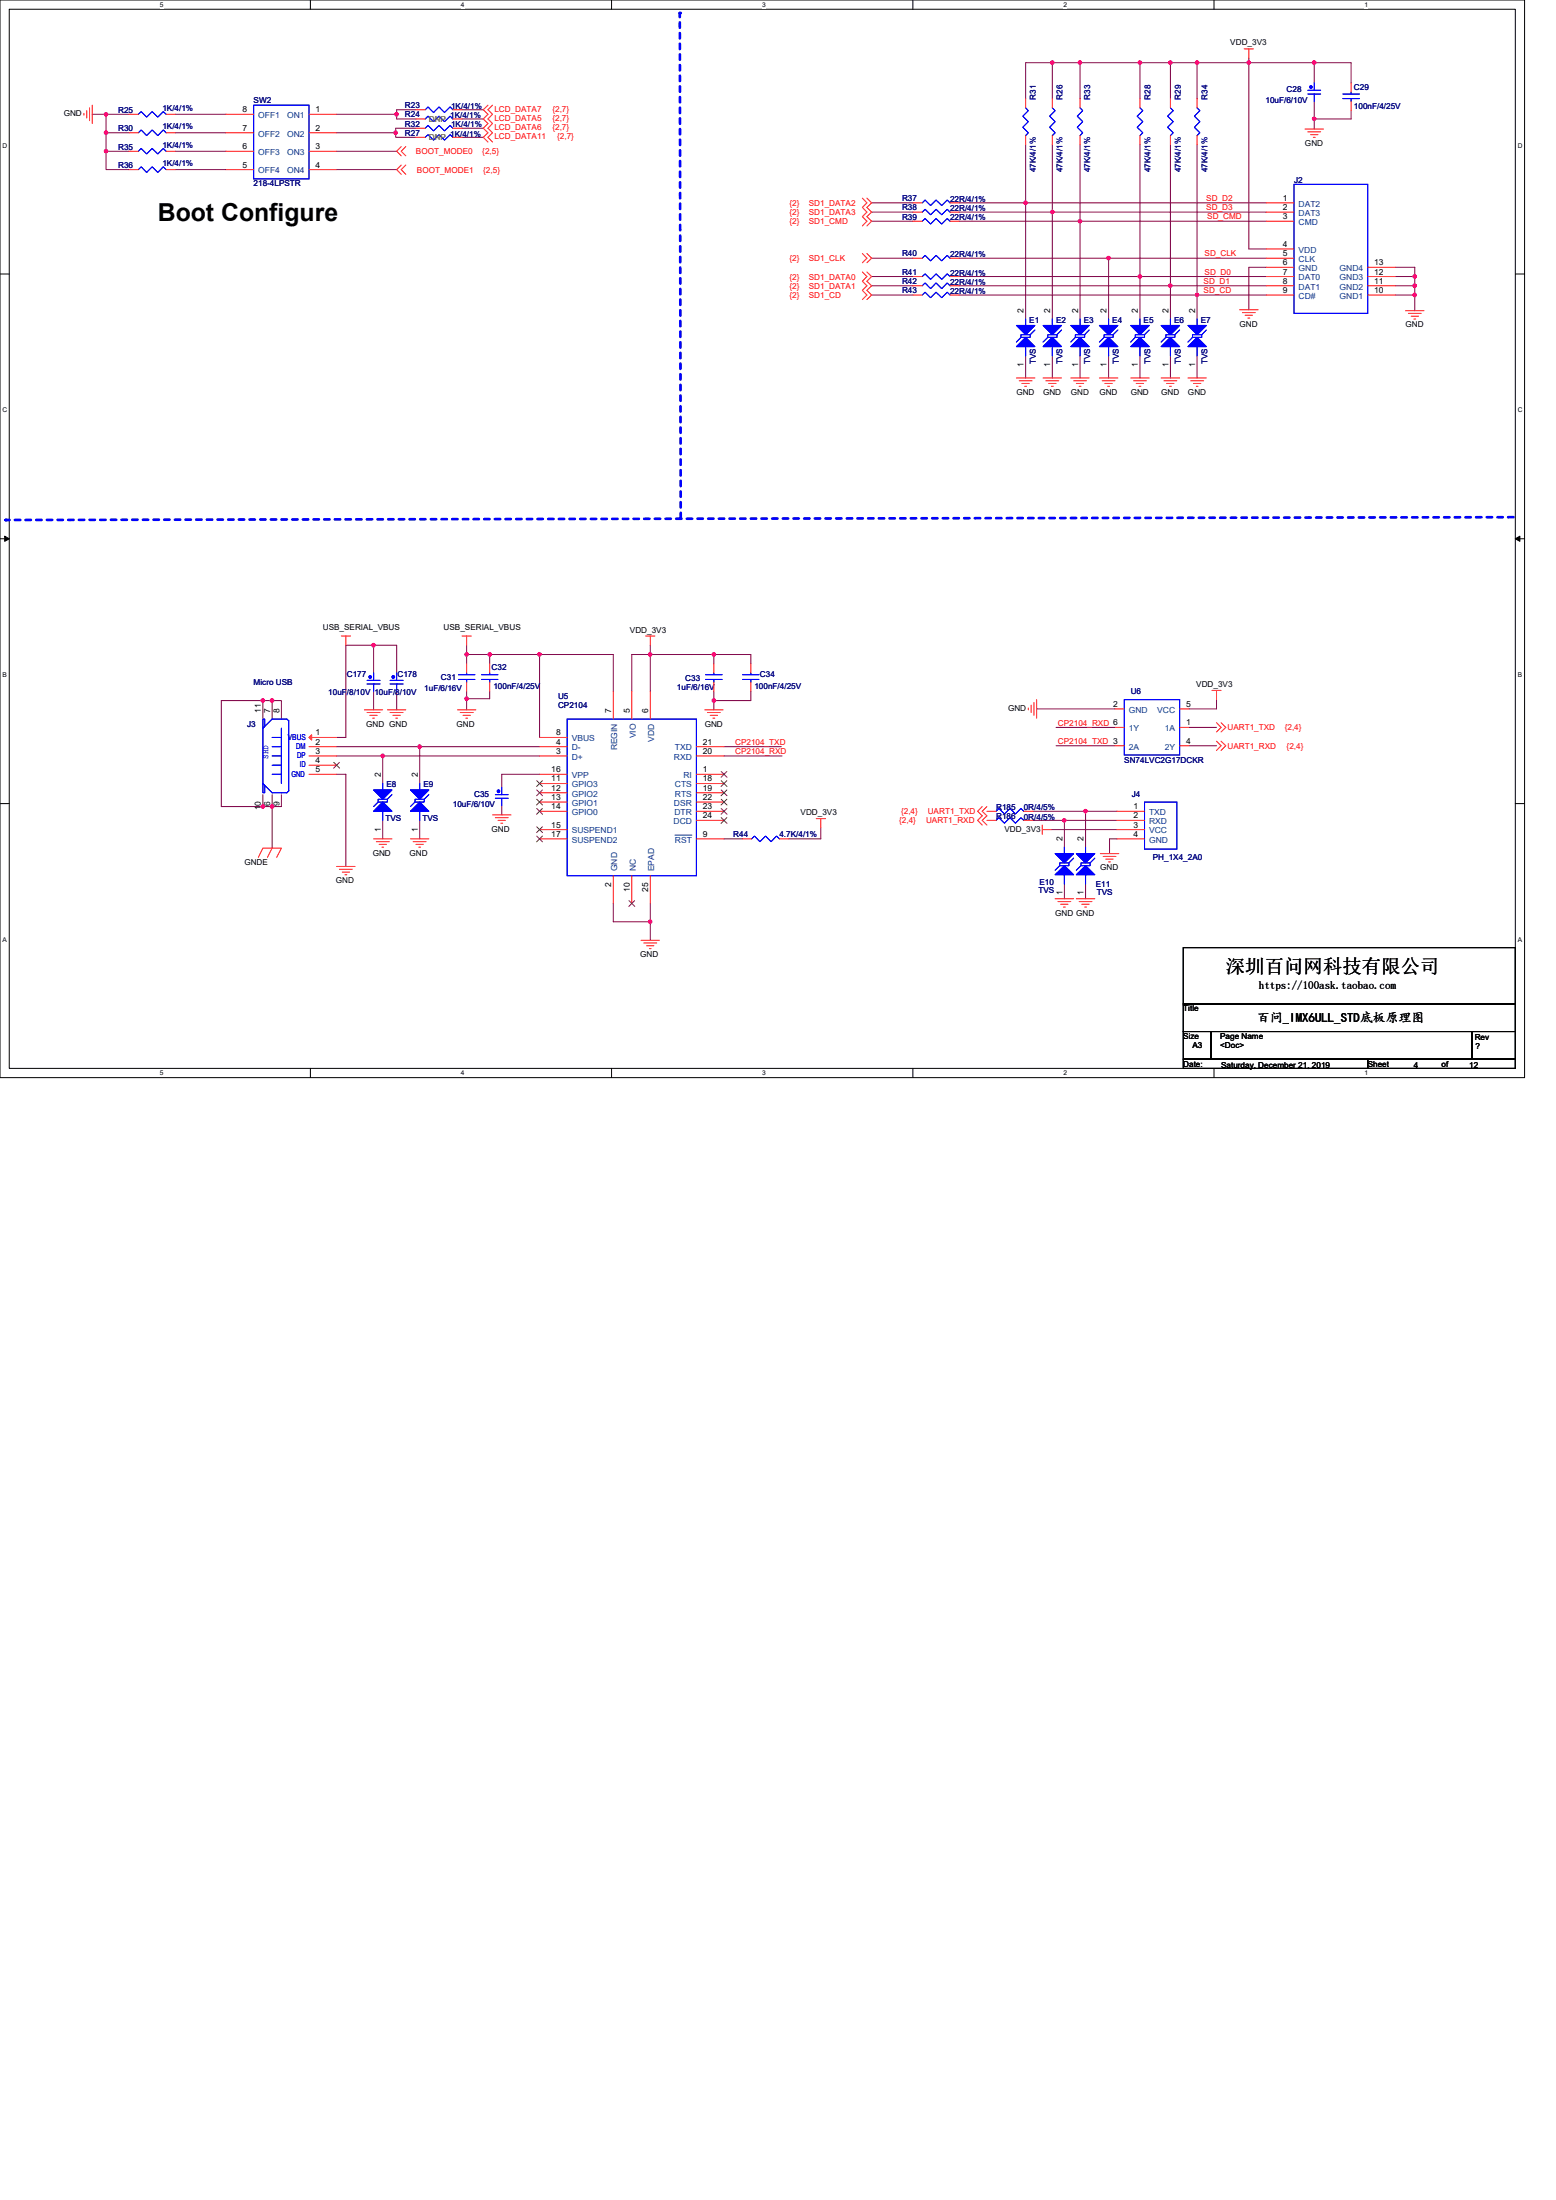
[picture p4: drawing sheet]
<svg xmlns="http://www.w3.org/2000/svg" width="210mm" height="297mm" viewBox="0 0 210 297" stroke-linecap="round" stroke-linejoin="round" font-family="sans-serif">
<path d="M0 0h205.7v145.5h-205.7zM1.2 1.2h203.3v143.1h-203.3z" fill="none" stroke="#000" stroke-width=".13"/>
<g fill="#fff">
<path d="M21.6 .1h.5v1h-.5z"/>
<path d="M21.6 144.4h.5v1h-.5z"/>
</g>
<path d="M41.9 0v1.2M41.9 144.3v1.2" fill="none" stroke="#000" stroke-width=".13"/>
<g fill="#fff">
<path d="M62.2 .1h.5v1h-.5z"/>
<path d="M62.2 144.4h.5v1h-.5z"/>
</g>
<path d="M82.5 0v1.2M82.5 144.3v1.2" fill="none" stroke="#000" stroke-width=".13"/>
<g fill="#fff">
<path d="M102.8 .1h.5v1h-.5z"/>
<path d="M102.8 144.4h.5v1h-.5z"/>
</g>
<path d="M123.2 0v1.2M123.2 144.3v1.2" fill="none" stroke="#000" stroke-width=".13"/>
<g fill="#fff">
<path d="M143.5 .1h.5v1h-.5z"/>
<path d="M143.5 144.4h.5v1h-.5z"/>
</g>
<path d="M163.8 0v1.2M163.8 144.3v1.2" fill="none" stroke="#000" stroke-width=".13"/>
<g fill="#fff">
<path d="M184.1 .1h.5v1h-.5z"/>
<path d="M184.1 144.4h.5v1h-.5z"/>
<path d="M.3 19.1h.7v1h-.7z"/>
<path d="M204.8 19.1h.6v1h-.6z"/>
<path d="M.3 54.9h.7v1h-.7z"/>
<path d="M204.8 54.9h.6v1h-.6z"/>
</g>
<path d="M0 37h1.2M204.5 37h1.2" fill="none" stroke="#000" stroke-width=".13"/>
<g fill="#fff">
<path d="M.3 90.6h.6v1h-.6z"/>
<path d="M204.8 90.6h.6v1h-.6z"/>
</g>
<path d="M0 72.7h1.2M204.5 72.7h1.2" fill="none" stroke="#000" stroke-width=".13"/>
<path d="M.6 72.4l.6 .3-.6 .4zM204.5 72.7l.6-.3v.7z" fill="#000" stroke="#000" stroke-width=".13"/>
<g fill="#fff">
<path d="M.3 126.4h.6v1h-.6z"/>
<path d="M204.8 126.4h.6v1h-.6z"/>
</g>
<path d="M0 108.5h1.2M204.5 108.5h1.2M159.7 128h44.8v7.6h-44.8zM159.7 135.6h44.8v3.7h-44.8zM159.7 139.3h3.7v3.7h-3.7zM163.4 139.3h35.2v3.7h-35.2zM198.6 139.3h5.9v3.7h-5.9zM159.7 143h24.9v1.3h-24.9zM184.6 143h19.9v1.3h-19.9z" fill="none" stroke="#000" stroke-width=".13"/>
<path d="M91.7 1.8h.1M.7 70.2h.1M91.9 70l-.2-68.2M204.2 69.8l-203.5 .4" fill="none" stroke="#00f" stroke-width=".36" stroke-dasharray=".7 .7"/>
<g fill="none" stroke="#800040" stroke-width=".13">
<path d="M12.4 15.4h1.9v2.5h3.1M14.3 17.9v2.5h3.1M14.3 15.4h3.1M23.6 15.4h6.9M23.6 17.9h6.9M45.4 17.9h8M45.4 15.4h8.1M53.4 17.9v.6h2.7M53.5 15.4v.7h2.6M56.1 14.8h-2.6v.6M56.1 17.3h-2.7v.6M62.4 14.8h2.8"/>
<path d="M62.4 16.1h2.8M62.4 17.3h2.8M62.4 18.5h2.8M138.4 19.5v7.9M142 8.5h3.8M142 8.5h-3.6v4.8M142 8.5v4.8M142 19.5v9.1M145.8 8.5h8M145.8 8.5v4.8M145.8 19.5v10.4M153.8 19.5v17.8"/>
<path d="M153.8 8.5v4.8M153.8 8.5h4.1M157.9 19.5v19.1M157.9 8.5v4.8M157.9 8.5h3.6M161.5 8.5h7M161.5 19.5v20.3h9.4M161.5 8.5v4.8M168.5 8.5v25.1h2.4M168.5 7.9v.6M168.5 8.5h8.9M177.4 8.5h4.9v2.7"/>
<path d="M177.4 8.5v2.7M177.4 13.7v2.4M177.4 16.1v1.3M182.3 14.9v1.2h-4.9M14.3 20.4v2.5h3.1M23.6 20.4h6.9M23.6 22.9h6.9M45.4 20.4h8.1M45.4 22.9h8.1M117.6 27.4h5.6M117.6 28.6h5.6M117.6 29.9h5.6"/>
<path d="M117.6 37.3h5.6M117.6 39.8h5.6M117.6 38.6h5.6M117.6 34.9h5.6M129.4 38.6h28.5M129.4 29.9h16.4M129.4 28.6h12.6M129.4 34.9h20.2M129.4 37.3h24.4M129.4 39.8h32.1v3.3M129.4 27.4h9M138.4 27.4v15.7"/>
<path d="M138.4 27.4h32.5M142 28.6h28.9M142 28.6v14.5M145.8 29.9h25.1M145.8 29.9v13.2M149.6 34.9h21.3M149.6 34.9v8.2M153.8 37.3h17.1M153.8 37.3v5.8M157.9 38.6h13M157.9 38.6v4.5M170.9 36.1h-2.4v5.7"/>
<path d="M188.3 36.1h2.6v1.2M188.3 37.3h2.6M188.3 38.6h2.6M188.3 39.8h2.6M190.9 37.3v1.3M190.9 38.6v1.2M190.9 39.8v2.2M138.4 48v3M142 48v3M145.8 48v3M149.6 48v3M153.8 48v3"/>
<path d="M157.9 48v3M161.5 48v3M35.5 94.6h-5.6v14.3h5.6M35.5 94.6v2.5M35.5 94.6h1.2M36.7 94.6v2.5M36.7 94.6h1.3v2.5M50.4 87.1h-3.7v12.5h-1.3M50.4 93.3v2.5M50.4 87.1v3.8M50.4 87.1h3.1v3.8M53.5 93.3v2.5"/>
<path d="M63 88.4h3.1M63 87.1v1.3M63 88.4v1.2M63 93.3v1M63 94.3v1.5M66.1 88.4h6.7M66.1 88.4v1.2M66.1 93.3v1h-3.1M72.8 88.4v11.2M72.8 88.4h10v4.9M87.8 88.4v4.9M87.8 88.4h-2.5v4.9"/>
<path d="M87.8 87.1v1.3M87.8 88.4h8.5M96.3 93.3v1.3M96.3 94.6v1.2M96.3 88.4v1.2M96.3 88.4h5v1.2M101.3 93.3v1.3h-5M139.9 95.7h10.6M142.5 98.2h8M160.4 98.2h3.8M164.2 94.5v1.2h-3.8M35.5 108.9h1.2"/>
<path d="M35.5 107.3v1.6M36.7 108.9v5.6M36.7 107.3v1.6M38 107.3v1.6h-1.3M45.4 104.5h1.3v12.5M45.4 102.1h6.2M45.4 100.8h11.2M51.6 110.8v2.5M51.6 102.1v3.7M51.6 102.1h21.2M56.6 100.8h16.2M56.6 110.8v2.5"/>
<path d="M56.6 100.8v5M67.7 108.8v1.2M72.8 104.5h-5.1v1.8M97.7 113.3h2.5M97.7 100.8h7.7M97.7 102.1h7.8M110.8 111.8v1.5h-4.4M139.4 110.8h4.2M139.4 109.5h7.1M141.9 112h8.8M142.5 100.7h8M143.6 110.8v3.6"/>
<path d="M143.6 119.4v1.9M143.6 110.8h7.1M146.5 109.5v4.9M146.5 119.4v1.9M146.5 109.5h4.2M150.7 113.3h-1v2M160.4 100.7h3.8M82.8 122v2.5h5M87.8 122v2.5M87.8 124.5v2.5"/>
</g>
<g fill="#f0f" stroke="#f0f" stroke-width=".13">
<circle cx="36.7" cy="108.9" r=".24"/>
<circle cx="36.7" cy="94.6" r=".24"/>
<circle cx="35.5" cy="94.6" r=".24"/>
<circle cx="35.5" cy="108.9" r=".24"/>
<circle cx="87.7" cy="88.4" r=".24"/>
<circle cx="96.3" cy="88.4" r=".24"/>
<circle cx="51.6" cy="102" r=".24"/>
<circle cx="66.1" cy="88.4" r=".24"/>
<circle cx="63" cy="88.4" r=".24"/>
<circle cx="72.8" cy="88.4" r=".24"/>
<circle cx="56.6" cy="100.8" r=".24"/>
<circle cx="53.4" cy="17.9" r=".24"/>
<circle cx="14.3" cy="15.4" r=".23"/>
<circle cx="14.3" cy="20.4" r=".23"/>
<circle cx="14.3" cy="17.9" r=".24"/>
<circle cx="190.9" cy="38.6" r=".24"/>
<circle cx="190.9" cy="37.3" r=".24"/>
<circle cx="190.9" cy="39.8" r=".24"/>
<circle cx="53.5" cy="15.4" r=".23"/>
<circle cx="87.7" cy="124.4" r=".24"/>
<circle cx="142" cy="8.5" r=".24"/>
<circle cx="145.7" cy="8.5" r=".24"/>
<circle cx="157.9" cy="8.5" r=".24"/>
<circle cx="153.8" cy="8.5" r=".24"/>
<circle cx="138.4" cy="27.4" r=".24"/>
<circle cx="142" cy="28.6" r=".23"/>
<circle cx="145.7" cy="29.9" r=".23"/>
<circle cx="149.6" cy="34.8" r=".24"/>
<circle cx="153.8" cy="37.3" r=".24"/>
<circle cx="157.9" cy="38.6" r=".24"/>
<circle cx="96.3" cy="94.6" r=".24"/>
<circle cx="63" cy="94.3" r=".24"/>
<circle cx="143.6" cy="110.8" r=".23"/>
<circle cx="146.5" cy="109.5" r=".24"/>
<circle cx="161.5" cy="39.8" r=".24"/>
<circle cx="161.5" cy="8.5" r=".24"/>
<circle cx="168.5" cy="8.5" r=".24"/>
<circle cx="177.3" cy="8.5" r=".24"/>
<circle cx="177.3" cy="16.1" r=".24"/>
<circle cx="50.4" cy="87.1" r=".24"/>
</g>
<g fill="none" stroke="#f00" stroke-width=".13">
<path d="M11.3 15.3v.3M11.7 14.9v1M12.1 14.6v1.7M12.4 14.2v2.5M17.4 15.4h1.3M17.4 17.9h1.3M22.4 15.4h1.2M22.4 17.9h1.2M30.5 15.4h3.7M30.5 17.9h3.7M41.7 15.4h3.7M41.7 17.9h3.7"/>
<path d="M54.1 19.8l-.6 .6 .6 .6M54.8 19.8l-.7 .6 .7 .6M56.1 14.8h1.3M56.1 16.1h1.3M56.1 18.5h1.3M56.1 17.3h1.3M61.1 14.8h1.3M61.1 16.1h1.3M61.1 18.5h1.3M61.1 17.3h1.3M65.8 14.2l-.6 .6 .6 .6-.6 .7 .6 .6-.6 .6 .6 .6-.6 .6 .6 .7M66.5 14.2l-.7 .6 .7 .6-.7 .7 .7 .6-.7 .6 .7 .6-.7 .6 .7 .7"/>
<path d="M138.4 13.3v1.3M138.4 18.3v1.2M142 13.3v1.3M142 18.3v1.2M145.8 13.3v1.3M145.8 18.3v1.2M153.8 13.3v1.3M153.8 18.3v1.2M157.9 13.3v1.3M157.9 18.3v1.2M161.5 13.3v1.3M161.5 18.3v1.2"/>
<path d="M167.9 6.6h1.2M168.5 6.6v1.3M176.1 17.4h2.5M176.5 17.8h1.7M176.9 18.2h1M177.2 18.5h.3M177.4 11.2h.1M177.4 13.7h.1M182.3 11.2v1.2M182.3 13.7v1.2M17.4 20.4h1.3M17.4 22.9h1.3"/>
<path d="M22.4 20.4h1.2M22.4 22.9h1.2M30.5 20.4h3.7M30.5 22.9h3.7M41.7 20.4h3.7M41.7 22.9h3.7M54.1 22.3l-.6 .6 .6 .6M54.8 22.3l-.7 .6 .7 .6M116.4 36.7l.6 .6-.6 .7 .6 .6-.6 .6 .6 .6-.6 .6M116.4 34.2l.6 .7-.6 .6M116.4 26.8l.6 .6-.6 .6 .6 .6-.6 .7 .6 .6-.6 .6M117 36.7l.6 .6-.6 .7 .6 .6-.6 .6 .6 .6-.6 .6"/>
<path d="M117 34.2l.6 .7-.6 .6M117 26.8l.6 .6-.6 .6 .6 .6-.6 .7 .6 .6-.6 .6M123.2 27.4h1.3M123.2 28.6h1.3M123.2 39.8h1.3M123.2 34.9h1.3M123.2 29.9h1.3M123.2 38.6h1.3M123.2 37.3h1.3M128.2 27.4h1.2M128.2 28.6h1.2M128.2 39.8h1.2"/>
<path d="M128.2 34.9h1.2M128.2 29.9h1.2M128.2 38.6h1.2M128.2 37.3h1.2M170.9 28.6h3.7M170.9 29.9h3.7M170.9 33.6h3.7M170.9 34.9h3.7M170.9 36.1h3.7M170.9 37.3h3.7M170.9 38.6h3.7M170.9 27.4h3.7"/>
<path d="M170.9 39.8h3.7M184.6 39.8h3.7M184.6 38.6h3.7M184.6 37.3h3.7M184.6 36.1h3.7M137.2 51h2.5M137.5 51.4h1.8M137.9 51.8h1M138.3 52.2h.2M138.4 48h.1M138.4 43.1h.1M140.8 51h2.5"/>
<path d="M141.1 51.4h1.8M141.5 51.8h1M141.9 52.2h.2M142 48h.1M142 43.1h.1M144.5 51h2.5M144.9 51.4h1.7M145.2 51.8h1M145.6 52.2h.3M145.8 48h.1M145.8 43.1h.1M148.4 51h2.5"/>
<path d="M148.7 51.4h1.8M149.1 51.8h1M149.5 52.2h.2M149.6 48h.1M149.6 43.1h.1M152.6 51h2.5M153 51.4h1.7M153.3 51.8h1M153.7 52.2h.3M153.8 48h.1M153.8 43.1h.1M156.7 51h2.5"/>
<path d="M157.1 51.4h1.7M157.4 51.8h1M157.8 52.2h.3M157.9 48h.1M157.9 43.1h.1M160.3 51h2.5M160.7 51.4h1.7M161.1 51.8h1M161.4 52.2h.3M161.5 48h.1M161.5 43.1h.1M167.3 41.8h2.5"/>
<path d="M167.7 42.2h1.7M168 42.6h1M168.4 42.9h.3M189.7 42h2.5M190.1 42.3h1.7M190.4 42.7h1M190.8 43.1h.3M35.5 97.1h.1M36.7 97.1h.1M38 97.1h.1M41.7 99.6h3.7M46.1 85.9h1.2"/>
<path d="M46.7 85.9v1.2M49.2 95.8h2.4M49.5 96.2h1.8M49.9 96.6h1M50.3 97h.2M50.4 90.9h.1M50.4 93.3h.1M52.3 95.8h2.5M52.6 96.2h1.8M53 96.6h1M53.4 97h.2M53.5 90.9h.1"/>
<path d="M53.5 93.3h.1M61.7 95.8h2.5M62.1 96.2h1.8M62.4 85.9h1.2M62.5 96.6h1M62.9 97h.2M63 85.9v1.2M63 89.6v1.3M63 92.1v1.2M66.1 89.6v1.3M66.1 92.1v1.2M72.8 99.6h3.7"/>
<path d="M82.8 93.3v3.8M85.3 93.3v3.8M87.1 85.9h1.3M87.8 85.9v1.2M87.8 93.3v3.8M95.1 95.8h2.5M95.5 96.2h1.7M95.8 96.6h1M96.2 97h.3M96.3 89.6v1.3M96.3 92.1v1.2M101.3 89.6v1.3"/>
<path d="M101.3 92.1v1.2M138.8 95.6v.2M139.1 95.2v1M139.5 94.8v1.8M139.9 94.5v2.5M150.5 95.7h1.2M150.5 98.2h1.2M159.2 98.2h1.2M159.2 95.7h1.2M163.6 93.2h1.2M164.2 93.2v1.3M164.2 97.6l.6 .6-.6 .6"/>
<path d="M164.8 97.6l.6 .6-.6 .6M34.9 115.8l.6-1.3h2.5l-.7 1.3M35.5 107.3h.1M36.7 107.3h.1M36.7 114.5l-.6 1.3M38 107.3h.1M41.7 100.8h3.7M41.7 102.1h3.7M41.7 103.3h3.7M41.7 104.5h3.7M45.4 117h2.5M45.8 117.4h1.7"/>
<path d="M46.2 117.8h1M46.5 118.1h.3M50.4 113.3h2.5M50.8 113.6h1.7M51.2 114h1M51.5 114.4h.3M51.6 110.8h.1M51.6 105.8h.1M55.4 113.3h2.5M55.8 113.6h1.7M56.1 114h1M56.5 114.4h.2"/>
<path d="M56.6 110.8h.1M56.6 105.8h.1M66.5 110h2.5M66.8 110.4h1.8M67.2 110.8h1M67.6 111.1h.2M67.7 106.3h.1M67.7 108.8h.1M72.8 102.1h3.7M72.8 100.8h3.7M72.8 105.8h3.7M72.8 107h3.7"/>
<path d="M72.8 108.3h3.7M72.8 109.5h3.7M72.8 112h3.7M72.8 104.5h3.7M72.8 113.3h3.7M82.8 118.2v3.8M85.3 118.2v3.8M87.8 118.2v3.8M94 104.5h3.7M94 113.3h3.7M94 105.8h3.7M94 107h3.7"/>
<path d="M94 102.1h3.7M94 100.8h3.7M94 108.3h3.7M94 109.5h3.7M94 110.8h3.7M100.2 113.3h1.2M105.2 113.3h1.2M110.2 110.5h1.2M110.8 110.5v1.3M132.5 108.9l-.6 .6 .6 .7-.6 .6 .6 .6M133.2 109.5h1.2M133.2 110.8h1.2"/>
<path d="M133.2 108.9l-.7 .6 .7 .7-.7 .6 .7 .6M138.2 109.5h1.2M138.2 110.8h1.2M140.7 112h1.2M140.7 111.4v1.2M143.6 119.4h.1M143.6 114.4h.1M146.5 119.4h.1M146.5 114.4h.1M148.5 115.3h2.5M148.9 115.6h1.7M149.2 116h1"/>
<path d="M149.6 116.4h.3M150.5 100.7h1.2M150.7 113.3h3.8M150.7 109.5h3.8M150.7 110.8h3.8M150.7 112h3.8M159.2 100.7h1.2M164.2 100.1l.6 .6-.6 .6M164.8 100.1l.6 .6-.6 .6M86.5 127h2.5M86.9 127.3h1.7M87.2 127.7h1"/>
<path d="M87.6 128.1h.3M142.4 121.3h2.5M142.8 121.7h1.7M143.1 122.1h1M143.5 122.5h.3M145.2 121.3h2.5M145.6 121.7h1.8M146 122.1h1M146.4 122.5h.2"/>
</g>
<g fill="none" stroke="#00f" stroke-width=".13">
<path d="M18.7 15.4l.3-.3 .8 .7 .7-.7 .8 .7 .7-.7 .4 .3M18.7 17.9l.3-.4 .8 .8 .7-.8 .8 .8 .7-.8 .4 .4M34.2 14.2h7.5v10h-7.5zM57.4 14.8l.4-.4 .7 .8 .7-.8 .8 .8 .7-.8 .4 .4M57.4 16.1l.4-.4 .7 .7 .7-.7 .8 .7 .7-.7 .4 .4M57.4 18.5l.4-.3 .7 .7 .7-.7 .8 .7 .7-.7 .4 .3M57.4 17.3l.4-.4 .7 .8 .7-.8 .8 .8 .7-.8 .4 .4M138.4 14.6l.4 .3-.8 .8 .8 .7-.8 .8 .8 .7-.4 .4M142 14.6l.4 .3-.8 .8 .8 .7-.8 .8 .8 .7-.4 .4M145.8 14.6l.3 .3-.7 .8 .7 .7-.7 .8 .7 .7-.3 .4M153.8 14.6l.4 .3-.7 .8 .7 .7-.7 .8 .7 .7-.4 .4M157.9 14.6l.4 .3-.7 .8 .7 .7-.7 .8 .7 .7-.4 .4"/>
<path d="M161.5 14.6l.4 .3-.7 .8 .7 .7-.7 .8 .7 .7-.4 .4M176.5 12.7h1.7M176.5 12.2h1.7M177.4 11.2v1M177.4 12.7v1M181.2 13.3h2.3M181.2 12.7h2.3M182.3 12.4v.3M182.3 13.3v.4M18.7 20.4l.3-.4 .8 .8 .7-.8 .8 .8 .7-.8 .4 .4M18.7 22.9l.3-.4 .8 .8 .7-.8 .8 .8 .7-.8 .4 .4M124.5 27.4l.3-.4 .8 .7 .7-.7 .8 .7 .7-.7 .4 .4"/>
<path d="M124.5 28.6l.3-.3 .8 .7 .7-.7 .8 .7 .7-.7 .4 .3M124.5 39.8l.3-.3 .8 .7 .7-.7 .8 .7 .7-.7 .4 .3M124.5 34.9l.3-.4 .8 .7 .7-.7 .8 .7 .7-.7 .4 .4M124.5 29.9l.3-.4 .8 .7 .7-.7 .8 .7 .7-.7 .4 .4M124.5 38.6l.3-.4 .8 .8 .7-.8 .8 .8 .7-.8 .4 .4M124.5 37.3l.3-.3 .8 .7 .7-.7 .8 .7 .7-.7 .4 .3M174.6 24.9h10v17.4h-10zM138.4 46.8v1.2M138.4 43.1v.8M139 45.2h-1.2v.4M139.7 44.6l-.7 .6v.4h-1.2l-.6 .6M142 46.8v1.2"/>
<path d="M142 43.1v.8M142.6 45.2h-1.2v.4M143.3 44.6l-.7 .6v.4h-1.2l-.6 .6M145.8 46.8v1.2M145.8 43.1v.8M146.4 45.2h-1.3v.4M147 44.6l-.6 .6v.4h-1.3l-.6 .6M149.6 46.8v1.2M149.6 43.1v.8M150.2 45.2h-1.2v.4M150.9 44.6l-.7 .6v.4h-1.2l-.6 .6M153.8 46.8v1.2"/>
<path d="M153.8 43.1v.8M154.5 45.2h-1.3v.4M155.1 44.6l-.6 .6v.4h-1.3l-.6 .6M157.9 46.8v1.2M157.9 43.1v.8M158.6 45.2h-1.3v.4M159.2 44.6l-.6 .6v.4h-1.3l-.6 .6M161.5 46.8v1.2M161.5 43.1v.8M162.2 45.2h-1.3v.4M162.8 44.6l-.6 .6v.4h-1.3l-.6 .6M35.5 97.1h.2v1l-.2 .2z"/>
<path d="M35.5 98.3l1.2-1.2h2l.3 .2v9.5l-.3 .2h-2l-1.2-1.2zM36.7 99.6h1.3M38 98.3v7.5M49.5 92.4h1.8M49.5 91.9h1.8M50.4 90.9v1M50.4 92.4v.9M52.6 92.4h1.8M52.6 91.9h1.8M53.5 90.9v1M53.5 92.4v.9M61.9 91.7h2.2"/>
<path d="M61.9 91.1h2.2M63 90.9v.2M63 91.7v.4M65 91.7h2.2M65 91.1h2.2M66.1 90.9v.2M66.1 91.7v.4M76.5 97.1h17.5v21.1h-17.5zM95.2 91.7h2.3M95.2 91.1h2.3M96.3 90.9v.2M96.3 91.7v.4"/>
<path d="M100.2 91.7h2.2M100.2 91.1h2.2M101.3 90.9v.2M101.3 91.7v.4M151.7 94.5h7.5v7.4h-7.5zM35.5 105.8l.2 .2v1h-.2zM36.7 100.8h1.3M36.7 102.1h1.3M36.7 103.3h1.3M36.7 104.5h1.3M51.6 109.5v1.3M51.6 105.8v.9"/>
<path d="M52.3 107.9h-1.3v.4M52.9 107.3l-.6 .6v.4h-1.3l-.6 .6M56.6 109.5v1.3M56.6 105.8v.9M57.3 107.9h-1.3v.4M57.9 107.3l-.6 .6v.4h-1.3l-.6 .6M66.8 107.8h1.8M66.8 107.3h1.8M67.7 106.3v1M67.7 107.8v1M101.4 113.3l.4-.4 .8 .7 .7-.7 .8 .7 .7-.7 .4 .4M134.4 109.5l.4-.3 .8 .7 .7-.7 .7 .7 .8-.7 .4 .3"/>
<path d="M134.4 110.8l.4-.4 .8 .7 .7-.7 .7 .7 .8-.7 .4 .4M143.6 118.1v1.3M143.6 114.4v.9M144.3 116.5h-1.3v.4M144.9 115.9l-.6 .6v.4h-1.3l-.6 .6M146.5 118.1v1.3M146.5 114.4v.9M147.1 116.5h-1.2v.4M147.7 115.9l-.6 .6v.4h-1.2l-.7 .6M154.5 108.3h4.3v6.3h-4.3z"/>
</g>
<g fill="#00f" stroke="#00f" stroke-width=".13">
<path d="M156.7 43.9h2.5l-1.3 1.3z" fill-rule="evenodd"/>
<path d="M157.9 45.6l1.3 1.2h-2.5z" fill-rule="evenodd"/>
<path d="M156.7 43.9h2.5l-1.3 1.3z" fill-rule="evenodd"/>
<path d="M157.9 45.6l1.3 1.2h-2.5z" fill-rule="evenodd"/>
<path d="M67.1 106.7h.3v.3h-.3z" fill-rule="evenodd"/>
<path d="M67.1 106.7h.3v.3h-.3z" fill-rule="evenodd"/>
<path d="M50.4 106.7h2.5l-1.3 1.2z" fill-rule="evenodd"/>
<path d="M51.6 108.3l1.3 1.2h-2.5z" fill-rule="evenodd"/>
<path d="M50.4 106.7h2.5l-1.3 1.2z" fill-rule="evenodd"/>
<path d="M51.6 108.3l1.3 1.2h-2.5z" fill-rule="evenodd"/>
<path d="M160.3 43.9h2.5l-1.3 1.3z" fill-rule="evenodd"/>
<path d="M161.5 45.6l1.3 1.2h-2.5z" fill-rule="evenodd"/>
<path d="M160.3 43.9h2.5l-1.3 1.3z" fill-rule="evenodd"/>
<path d="M161.5 45.6l1.3 1.2h-2.5z" fill-rule="evenodd"/>
<path d="M176.8 11.6h.2v.3h-.2z" fill-rule="evenodd"/>
<path d="M176.8 11.6h.2v.3h-.2z" fill-rule="evenodd"/>
<path d="M142.4 115.3h2.5l-1.3 1.2z" fill-rule="evenodd"/>
<path d="M142.4 118.1l1.2-1.2 1.3 1.2z" fill-rule="evenodd"/>
<path d="M142.4 115.3h2.5l-1.3 1.2z" fill-rule="evenodd"/>
<path d="M142.4 118.1l1.2-1.2 1.3 1.2z" fill-rule="evenodd"/>
<path d="M55.4 106.7h2.5l-1.3 1.2z" fill-rule="evenodd"/>
<path d="M56.6 108.3l1.3 1.2h-2.5z" fill-rule="evenodd"/>
<path d="M55.4 106.7h2.5l-1.3 1.2z" fill-rule="evenodd"/>
<path d="M56.6 108.3l1.3 1.2h-2.5z" fill-rule="evenodd"/>
<path d="M49.8 91.3h.3v.2h-.3z" fill-rule="evenodd"/>
<path d="M49.8 91.3h.3v.2h-.3z" fill-rule="evenodd"/>
<path d="M52.9 91.3h.3v.2h-.3z" fill-rule="evenodd"/>
<path d="M52.9 91.3h.3v.2h-.3z" fill-rule="evenodd"/>
<path d="M145.2 115.3h2.5l-1.2 1.2z" fill-rule="evenodd"/>
<path d="M145.2 118.1l1.3-1.2 1.2 1.2z" fill-rule="evenodd"/>
<path d="M145.2 115.3h2.5l-1.2 1.2z" fill-rule="evenodd"/>
<path d="M145.2 118.1l1.3-1.2 1.2 1.2z" fill-rule="evenodd"/>
<path d="M137.2 43.9h2.5l-1.3 1.3z" fill-rule="evenodd"/>
<path d="M138.4 45.6l1.3 1.2h-2.5z" fill-rule="evenodd"/>
<path d="M137.2 43.9h2.5l-1.3 1.3z" fill-rule="evenodd"/>
<path d="M138.4 45.6l1.3 1.2h-2.5z" fill-rule="evenodd"/>
<path d="M148.4 43.9h2.5l-1.3 1.3z" fill-rule="evenodd"/>
<path d="M149.6 45.6l1.3 1.2h-2.5z" fill-rule="evenodd"/>
<path d="M148.4 43.9h2.5l-1.3 1.3z" fill-rule="evenodd"/>
<path d="M149.6 45.6l1.3 1.2h-2.5z" fill-rule="evenodd"/>
<path d="M144.5 43.9h2.5l-1.2 1.3z" fill-rule="evenodd"/>
<path d="M145.8 45.6l1.2 1.2h-2.5z" fill-rule="evenodd"/>
<path d="M144.5 43.9h2.5l-1.2 1.3z" fill-rule="evenodd"/>
<path d="M145.8 45.6l1.2 1.2h-2.5z" fill-rule="evenodd"/>
<path d="M140.8 43.9h2.5l-1.3 1.3z" fill-rule="evenodd"/>
<path d="M142 45.6l1.3 1.2h-2.5z" fill-rule="evenodd"/>
<path d="M140.8 43.9h2.5l-1.3 1.3z" fill-rule="evenodd"/>
<path d="M142 45.6l1.3 1.2h-2.5z" fill-rule="evenodd"/>
<path d="M152.6 43.9h2.5l-1.3 1.3z" fill-rule="evenodd"/>
<path d="M153.8 45.6l1.3 1.2h-2.5z" fill-rule="evenodd"/>
<path d="M152.6 43.9h2.5l-1.3 1.3z" fill-rule="evenodd"/>
<path d="M153.8 45.6l1.3 1.2h-2.5z" fill-rule="evenodd"/>
</g>
<path d="M41.7 99.6l.4-.4v.7z" fill="#f00" stroke="#f00" stroke-width=".13"/>
<g fill="none" stroke="#804000" stroke-width=".13">
<path d="M45 102.9l.8 .8M45.8 102.9l-.8 .8M72.4 105.4l.8 .8M72.4 106.7l.8 .7M72.4 107.9l.8 .8M72.4 109.2l.8 .7M72.4 111.6l.8 .8M72.4 112.9l.8 .8M73.2 105.4l-.8 .8M73.2 106.7l-.8 .7M73.2 107.9l-.8 .8M73.2 109.2l-.8 .7"/>
<path d="M73.2 111.6l-.8 .8M73.2 112.9l-.8 .8M97.3 104.2l.8 .7M97.3 105.4l.8 .8M97.3 106.7l.8 .7M97.3 107.9l.8 .8M97.3 109.2l.8 .7M97.3 110.4l.8 .8M98.1 104.2l-.8 .7M98.1 105.4l-.8 .8M98.1 106.7l-.8 .7M98.1 107.9l-.8 .8"/>
<path d="M98.1 109.2l-.8 .7M98.1 110.4l-.8 .8M84.9 121.6l.8 .8M85.6 121.6l-.7 .8"/>
</g>
<path d="M91.1 112.8h2.3" fill="none" stroke="#004080" stroke-width=".13"/>
<text font-size="3.3" x="21.3" y="29.8">Boot Configure</text>
<text font-size="2.6" x="165.4" y="131.4">深圳百问网科技有限公司</text>
<text font-size="1.7" x="169.7" y="138">百问_IMX6ULL_STD底板原理图</text>
<text font-size="1.5" x="169.9" y="133.6">https://100ask.taobao.com</text>
<g font-size="1.1">
<text x="166" y="6.1">VDD_3V3</text>
<text x="8.6" y="15.7">GND</text>
<text x="32.7" y="15.2">8</text>
<text x="32.7" y="17.7">7</text>
<text x="42.6" y="15.2">1</text>
<text x="42.6" y="17.7">2</text>
<text x="32.7" y="20.2">6</text>
<text x="32.7" y="22.6">5</text>
<text x="42.6" y="20.2">3</text>
<text x="42.6" y="22.6">4</text>
<text x="176.1" y="19.7">GND</text>
<text x="173.1" y="28.4">2</text>
<text x="173.1" y="29.6">3</text>
<text x="173.1" y="27.1">1</text>
<text x="173.1" y="33.3">4</text>
<text x="173.1" y="34.6">5</text>
<text x="173.1" y="35.8">6</text>
<text x="185.4" y="35.8">13</text>
<text x="173.1" y="37.1">7</text>
<text x="173.1" y="38.3">8</text>
<text x="173.1" y="39.6">9</text>
<text x="185.4" y="39.6">10</text>
<text x="185.4" y="38.3">11</text>
<text x="185.4" y="37.1">12</text>
<text x="138.1" y="42.2" transform="rotate(-90 138.1 42.2)">2</text>
<text x="141.7" y="42.2" transform="rotate(-90 141.7 42.2)">2</text>
<text x="145.5" y="42.2" transform="rotate(-90 145.5 42.2)">2</text>
<text x="149.3" y="42.2" transform="rotate(-90 149.3 42.2)">2</text>
<text x="153.6" y="42.2" transform="rotate(-90 153.6 42.2)">2</text>
<text x="157.7" y="42.2" transform="rotate(-90 157.7 42.2)">2</text>
<text x="161.3" y="42.2" transform="rotate(-90 161.3 42.2)">2</text>
<text x="167.3" y="44.1">GND</text>
<text x="189.7" y="44.2">GND</text>
<text x="137.2" y="53.3">GND</text>
<text x="138.1" y="49.6" transform="rotate(-90 138.1 49.6)">1</text>
<text x="140.8" y="53.3">GND</text>
<text x="141.7" y="49.6" transform="rotate(-90 141.7 49.6)">1</text>
<text x="144.5" y="53.3">GND</text>
<text x="145.5" y="49.6" transform="rotate(-90 145.5 49.6)">1</text>
<text x="148.4" y="53.3">GND</text>
<text x="149.3" y="49.6" transform="rotate(-90 149.3 49.6)">1</text>
<text x="152.6" y="53.3">GND</text>
<text x="153.6" y="49.6" transform="rotate(-90 153.6 49.6)">1</text>
<text x="156.7" y="53.3">GND</text>
<text x="157.7" y="49.6" transform="rotate(-90 157.7 49.6)">1</text>
<text x="160.3" y="53.3">GND</text>
<text x="161.3" y="49.6" transform="rotate(-90 161.3 49.6)">1</text>
<text x="43.6" y="85">USB_SERIAL_VBUS</text>
<text x="59.9" y="85">USB_SERIAL_VBUS</text>
<text x="85" y="85.4">VDD_3V3</text>
<text x="136" y="96">GND</text>
<text x="150.2" y="95.4">2</text>
<text x="160.1" y="95.4">5</text>
<text x="161.4" y="92.8">VDD_3V3</text>
<text x="35.2" y="96.2" transform="rotate(-90 35.2 96.2)">11</text>
<text x="36.4" y="96.2" transform="rotate(-90 36.4 96.2)">7</text>
<text x="37.7" y="96.2" transform="rotate(-90 37.7 96.2)">8</text>
<text x="42.6" y="99.3">1</text>
<text x="42.6" y="100.5">2</text>
<text x="42.6" y="101.8">3</text>
<text x="49.4" y="98.1">GND GND</text>
<text x="61.6" y="98.1">GND</text>
<text x="75" y="101.8">3</text>
<text x="75" y="100.5">4</text>
<text x="75" y="99.3">8</text>
<text x="82.5" y="96.2" transform="rotate(-90 82.5 96.2)">7</text>
<text x="85" y="96.2" transform="rotate(-90 85 96.2)">5</text>
<text x="87.5" y="96.2" transform="rotate(-90 87.5 96.2)">6</text>
<text x="94.8" y="100.5">21</text>
<text x="94.8" y="101.8">20</text>
<text x="95.1" y="98.1">GND</text>
<text x="160.1" y="97.9">1</text>
<text x="160.1" y="100.4">4</text>
<text x="42.6" y="103">4</text>
<text x="42.6" y="104.3">5</text>
<text x="51.4" y="104.9" transform="rotate(-90 51.4 104.9)">2</text>
<text x="56.4" y="104.9" transform="rotate(-90 56.4 104.9)">2</text>
<text x="74.4" y="105.5">11</text>
<text x="74.4" y="106.8">12</text>
<text x="74.4" y="104.3">16</text>
<text x="94.8" y="104.3">1</text>
<text x="94.8" y="105.5">18</text>
<text x="94.8" y="106.8">19</text>
<text x="35.2" y="109.4" transform="rotate(-90 35.2 109.4)">10</text>
<text x="36.4" y="108.8" transform="rotate(-90 36.4 108.8)">6</text>
<text x="37.7" y="108.8" transform="rotate(-90 37.7 108.8)">9</text>
<text x="51.4" y="112.3" transform="rotate(-90 51.4 112.3)">1</text>
<text x="56.4" y="112.3" transform="rotate(-90 56.4 112.3)">1</text>
<text x="66.3" y="112.3">GND</text>
<text x="74.4" y="108">13</text>
<text x="74.4" y="109.3">14</text>
<text x="74.4" y="111.7">15</text>
<text x="74.4" y="113">17</text>
<text x="94.8" y="113">9</text>
<text x="94.8" y="110.5">24</text>
<text x="94.8" y="109.3">23</text>
<text x="94.8" y="108">22</text>
<text x="108" y="110">VDD_3V3</text>
<text x="135.6" y="112.3">VDD_3V3</text>
<text x="143.4" y="113.5" transform="rotate(-90 143.4 113.5)">2</text>
<text x="146.2" y="113.5" transform="rotate(-90 146.2 113.5)">2</text>
<text x="153" y="113">4</text>
<text x="153" y="109.3">1</text>
<text x="153" y="110.5">2</text>
<text x="153" y="111.7">3</text>
<text x="33" y="116.8">GNDE</text>
<text x="45.3" y="119.3">GND</text>
<text x="50.3" y="115.5">GND</text>
<text x="55.3" y="115.5">GND</text>
<text x="82.5" y="119.7" transform="rotate(-90 82.5 119.7)">2</text>
<text x="148.5" y="117.5">GND</text>
<text x="85" y="120.4" transform="rotate(-90 85 120.4)">10</text>
<text x="87.5" y="120.4" transform="rotate(-90 87.5 120.4)">25</text>
<text x="142.4" y="123.6">GND GND</text>
<text x="143.4" y="120.9" transform="rotate(-90 143.4 120.9)">1</text>
<text x="146.2" y="120.9" transform="rotate(-90 146.2 120.9)">1</text>
<text x="86.4" y="129.2">GND</text>
<text x="159.7" y="136.6">Title</text>
<text x="159.7" y="140.3">Size</text>
<text x="160.9" y="141.5">A3</text>
<text x="164.7" y="140.3">Page Name</text>
<text x="164.7" y="141.5">&lt;Doc&gt;</text>
<text x="199" y="140.4">Rev</text>
<text x="199.1" y="141.7">?</text>
<text x="159.7" y="144">Date:</text>
<text x="164.8" y="144.1">Saturday, December 21, 2019</text>
<text x="184.6" y="144">Sheet</text>
<text x="190.8" y="144.1">4</text>
<text x="194.5" y="144">of</text>
<text x="198.3" y="144.1">12</text>
</g>
<g font-size="1.1" fill="#000080">
<text x="15.9" y="15.2">R25</text>
<text x="15.9" y="17.7">R30</text>
<text x="21.9" y="15">1K/4/1%</text>
<text x="21.9" y="17.4">1K/4/1%</text>
<text x="34.2" y="14">SW2</text>
<text x="54.7" y="14.6">R23</text>
<text x="54.7" y="15.8">R24</text>
<text x="54.7" y="17.1">R32</text>
<text x="60.7" y="16">1K/4/1%</text>
<text x="60.9" y="14.7">1K/4/1%</text>
<text x="60.9" y="17.2">1K/4/1%</text>
<text x="139.8" y="13.4" transform="rotate(-90 139.8 13.4)">R31</text>
<text x="143.4" y="13.4" transform="rotate(-90 143.4 13.4)">R26</text>
<text x="147.1" y="13.4" transform="rotate(-90 147.1 13.4)">R33</text>
<text x="155.2" y="13.4" transform="rotate(-90 155.2 13.4)">R28</text>
<text x="159.3" y="13.4" transform="rotate(-90 159.3 13.4)">R29</text>
<text x="162.9" y="13.4" transform="rotate(-90 162.9 13.4)">R34</text>
<text x="170.8" y="13.8">10uF/6/10V</text>
<text x="173.6" y="12.5">C28</text>
<text x="182.7" y="12.2">C29</text>
<text x="182.7" y="14.7">100nF/4/25V</text>
<text x="15.9" y="20.2">R35</text>
<text x="15.9" y="22.7">R36</text>
<text x="21.9" y="19.9">1K/4/1%</text>
<text x="21.9" y="22.4">1K/4/1%</text>
<text x="54.7" y="18.3">R27</text>
<text x="60.7" y="18.4">1K/4/1%</text>
<text x="139.8" y="23.3" transform="rotate(-90 139.8 23.3)">47K/4/1%</text>
<text x="143.4" y="23.3" transform="rotate(-90 143.4 23.3)">47K/4/1%</text>
<text x="147.1" y="23.3" transform="rotate(-90 147.1 23.3)">47K/4/1%</text>
<text x="155.2" y="23.3" transform="rotate(-90 155.2 23.3)">47K/4/1%</text>
<text x="159.3" y="23.3" transform="rotate(-90 159.3 23.3)">47K/4/1%</text>
<text x="162.9" y="23.3" transform="rotate(-90 162.9 23.3)">47K/4/1%</text>
<text x="34.2" y="25.2">218-4LPSTR</text>
<text x="121.7" y="27.2">R37</text>
<text x="121.7" y="28.4">R38</text>
<text x="121.7" y="29.7">R39</text>
<text x="128.2" y="27.3">22R/4/1%</text>
<text x="128.2" y="28.5">22R/4/1%</text>
<text x="128.2" y="29.8">22R/4/1%</text>
<text x="174.6" y="24.7">J2</text>
<text x="121.7" y="34.6">R40</text>
<text x="128.2" y="34.8">22R/4/1%</text>
<text x="121.7" y="39.6">R43</text>
<text x="121.7" y="38.4">R42</text>
<text x="121.7" y="37.1">R41</text>
<text x="128.2" y="39.7">22R/4/1%</text>
<text x="128.2" y="38.5">22R/4/1%</text>
<text x="128.2" y="37.2">22R/4/1%</text>
<text x="138.9" y="43.6">E1</text>
<text x="142.5" y="43.6">E2</text>
<text x="146.2" y="43.6">E3</text>
<text x="150.1" y="43.6">E4</text>
<text x="154.3" y="43.6">E5</text>
<text x="158.4" y="43.6">E6</text>
<text x="162.1" y="43.6">E7</text>
<text x="139.8" y="49.2" transform="rotate(-90 139.8 49.2)">TVS</text>
<text x="143.4" y="49.2" transform="rotate(-90 143.4 49.2)">TVS</text>
<text x="147.1" y="49.2" transform="rotate(-90 147.1 49.2)">TVS</text>
<text x="151" y="49.2" transform="rotate(-90 151 49.2)">TVS</text>
<text x="155.2" y="49.2" transform="rotate(-90 155.2 49.2)">TVS</text>
<text x="159.3" y="49.2" transform="rotate(-90 159.3 49.2)">TVS</text>
<text x="162.9" y="49.2" transform="rotate(-90 162.9 49.2)">TVS</text>
<text x="34.2" y="92.5">Micro USB</text>
<text x="44.3" y="93.9">10uF/8/10V</text>
<text x="46.8" y="91.4">C177</text>
<text x="50.5" y="93.9">10uF/8/10V</text>
<text x="53.6" y="91.4">C178</text>
<text x="57.3" y="93.2">1uF/6/16V</text>
<text x="59.5" y="91.8">C31</text>
<text x="66.3" y="90.5">C32</text>
<text x="66.6" y="93">100nF/4/25V</text>
<text x="75.3" y="94.4">U5</text>
<text x="75.3" y="95.6">CP2104</text>
<text x="91.4" y="93.1">1uF/6/16V</text>
<text x="92.5" y="91.9">C33</text>
<text x="101.8" y="93">100nF/4/25V</text>
<text x="102.6" y="91.4">C34</text>
<text x="152.6" y="93.7">U6</text>
<text x="33.4" y="98.1">J3</text>
<text x="52.2" y="106.3">E8</text>
<text x="57.1" y="106.3">E9</text>
<text x="64" y="107.5">C35</text>
<text x="151.7" y="103">SN74LVC2G17DCKR</text>
<text x="152.7" y="107.5">J4</text>
<text x="52" y="110.8">TVS</text>
<text x="57" y="110.8">TVS</text>
<text x="61.1" y="108.9">10uF/6/10V</text>
<text x="99" y="113">R44</text>
<text x="105.2" y="113">4.7K/4/1%</text>
<text x="134.4" y="109.3">R185</text>
<text x="134.4" y="110.6">R186</text>
<text x="138.2" y="109.4">0R/4/5%</text>
<text x="138.2" y="110.7">0R/4/5%</text>
<text x="140.3" y="119.5">E10</text>
<text x="147.9" y="119.8">E11</text>
<text x="155.6" y="116.1">PH_1X4_2A0</text>
<text x="140.1" y="120.6">TVS</text>
<text x="148" y="120.9">TVS</text>
</g>
<g font-size="1.1" fill="#004080">
<text x="34.8" y="15.9">OFF1</text>
<text x="38.7" y="15.9">ON1</text>
<text x="34.8" y="18.4">OFF2</text>
<text x="34.8" y="20.9">OFF3</text>
<text x="34.8" y="23.4">OFF4</text>
<text x="38.7" y="18.4">ON2</text>
<text x="38.7" y="20.9">ON3</text>
<text x="38.7" y="23.4">ON4</text>
<text x="175.2" y="29.1">DAT3</text>
<text x="175.2" y="27.9">DAT2</text>
<text x="175.2" y="30.4">CMD</text>
<text x="175.2" y="34.1">VDD</text>
<text x="175.2" y="35.4">CLK</text>
<text x="175.2" y="36.6">GND</text>
<text x="175.2" y="37.8">DAT0</text>
<text x="175.2" y="39.1">DAT1</text>
<text x="175.2" y="40.3">CD#</text>
<text x="180.8" y="40.3">GND1</text>
<text x="180.8" y="39.1">GND2</text>
<text x="180.8" y="37.8">GND3</text>
<text x="180.8" y="36.6">GND4</text>
<text x="77.2" y="101.3">D-</text>
<text x="77.2" y="100.1">VBUS</text>
<text x="83.3" y="101.3" transform="rotate(-90 83.3 101.3)">REGIN</text>
<text x="85.8" y="99.7" transform="rotate(-90 85.8 99.7)">VIO</text>
<text x="88.3" y="100.1" transform="rotate(-90 88.3 100.1)">VDD</text>
<text x="91.1" y="101.3">TXD</text>
<text x="152.3" y="96.2">GND</text>
<text x="152.3" y="101.2">2A</text>
<text x="152.3" y="98.7">1Y</text>
<text x="156.2" y="96.2">VCC</text>
<text x="157.2" y="98.7">1A</text>
<text x="157.2" y="101.2">2Y</text>
<text x="77.2" y="102.6">D+</text>
<text x="77.2" y="106.3">GPIO3</text>
<text x="77.2" y="107.5">GPIO2</text>
<text x="77.2" y="105.1">VPP</text>
<text x="91" y="102.6">RXD</text>
<text x="91.1" y="106.3">CTS</text>
<text x="91.1" y="107.5">RTS</text>
<text x="92.2" y="105.1">RI</text>
<text x="77.2" y="108.8">GPIO1</text>
<text x="77.2" y="110">GPIO0</text>
<text x="77.2" y="112.5">SUSPEND1</text>
<text x="77.2" y="113.8">SUSPEND2</text>
<text x="90.9" y="111.3">DCD</text>
<text x="91" y="108.8">DSR</text>
<text x="91" y="110">DTR</text>
<text x="91.1" y="113.8">RST</text>
<text x="155.1" y="113.8">GND</text>
<text x="155.1" y="110">TXD</text>
<text x="155.1" y="111.3">RXD</text>
<text x="155.1" y="112.5">VCC</text>
<text x="83.3" y="117.6" transform="rotate(-90 83.3 117.6)">GND</text>
<text x="85.8" y="117.6" transform="rotate(-90 85.8 117.6)">NC</text>
<text x="88.3" y="117.6" transform="rotate(-90 88.3 117.6)">EPAD</text>
</g>
<g font-size="1.1" fill="#808040">
<text x="57.9" y="16.4">DNP</text>
<text x="57.9" y="18.9">DNP</text>
</g>
<g font-size="1.1" fill="#f00">
<text x="66.7" y="15.1">LCD_DATA7</text>
<text x="66.7" y="16.3">LCD_DATA5</text>
<text x="66.7" y="17.6">LCD_DATA6</text>
<text x="74.5" y="15.1">{2,7}</text>
<text x="74.5" y="16.3">{2,7}</text>
<text x="74.5" y="17.6">{2,7}</text>
<text x="56.1" y="20.8">BOOT_MODE0</text>
<text x="56.3" y="23.3">BOOT_MODE1</text>
<text x="65.1" y="20.8">{2,5}</text>
<text x="65.2" y="23.3">{2,5}</text>
<text x="66.7" y="18.8">LCD_DATA11</text>
<text x="75.2" y="18.8">{2,7}</text>
<text x="106.5" y="27.8">{2}</text>
<text x="106.5" y="29">{2}</text>
<text x="109.2" y="27.8">SD1_DATA2</text>
<text x="109.2" y="29">SD1_DATA3</text>
<text x="162.8" y="27.1">SD_D2</text>
<text x="162.8" y="28.4">SD_D3</text>
<text x="162.9" y="29.6">SD_CMD</text>
<text x="106.5" y="35.2">{2}</text>
<text x="106.5" y="30.3">{2}</text>
<text x="109.2" y="35.2">SD1_CLK</text>
<text x="109.2" y="30.3">SD1_CMD</text>
<text x="162.6" y="34.6">SD_CLK</text>
<text x="106.5" y="40.2">{2}</text>
<text x="106.5" y="37.7">{2}</text>
<text x="106.5" y="39">{2}</text>
<text x="109.2" y="40.2">SD1_CD</text>
<text x="109.2" y="37.7">SD1_DATA0</text>
<text x="109.2" y="39">SD1_DATA1</text>
<text x="162.4" y="38.3">SD_D1</text>
<text x="162.4" y="39.6">SD_CD</text>
<text x="162.6" y="37.1">SD_D0</text>
<text x="99.2" y="100.6">CP2104_TXD</text>
<text x="99.2" y="101.8">CP2104_RXD</text>
<text x="142.8" y="100.4">CP2104_TXD 3</text>
<text x="142.8" y="98">CP2104_RXD 6</text>
<text x="165.7" y="101.1">UART1_RXD</text>
<text x="165.7" y="98.6">UART1_TXD</text>
<text x="173.4" y="98.6">{2,4}</text>
<text x="173.6" y="101.1">{2,4}</text>
<text x="121.3" y="111.2">{2,4}</text>
<text x="121.6" y="109.9">{2,4}</text>
<text x="125" y="111.2">UART1_RXD</text>
<text x="125.2" y="109.9">UART1_TXD</text>
</g>
<g font-size="1.1" fill="#00f">
<text x="38.8" y="99.9">VBUS</text>
<text x="40" y="101.1">DM</text>
<text x="36.2" y="102.4" transform="rotate(-90 36.2 102.4)">SHD</text>
<text x="39.3" y="104.9">GND</text>
<text x="40.1" y="102.4">DP</text>
<text x="40.4" y="103.6">ID</text>
</g>
<g font-size=".9">
<text x="21.6" y="1">5</text>
<text x="62.2" y="1">4</text>
<text x="102.8" y="1">3</text>
<text x="143.5" y="1">2</text>
<text x="184.1" y="1">1</text>
<text x=".3" y="19.9">D</text>
<text x="204.8" y="19.9">D</text>
<text x=".3" y="55.7">C</text>
<text x="204.8" y="55.7">C</text>
<text x=".3" y="91.4">B</text>
<text x="204.8" y="91.4">B</text>
<text x=".3" y="127.2">A</text>
<text x="204.8" y="127.2">A</text>
<text x="21.6" y="145.2">5</text>
<text x="62.2" y="145.2">4</text>
<text x="102.8" y="145.2">3</text>
<text x="143.5" y="145.2">2</text>
<text x="184.1" y="145.2">1</text>
</g>
</svg>
